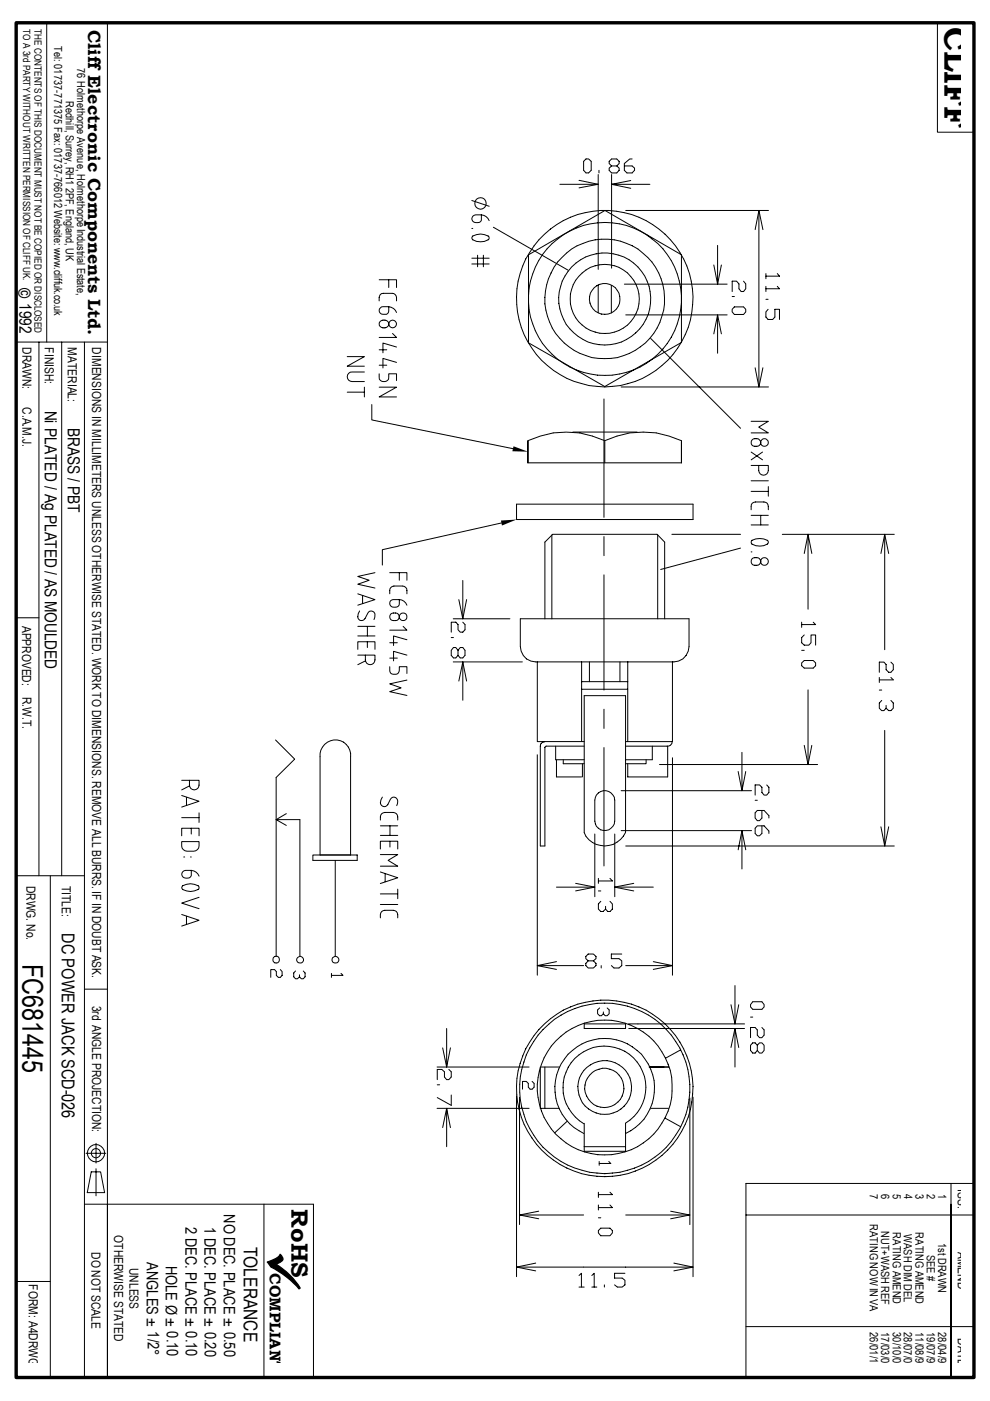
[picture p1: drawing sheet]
<svg xmlns="http://www.w3.org/2000/svg" width="210mm" height="297mm" viewBox="0 0 210 297" stroke-linecap="round" stroke-linejoin="round" font-family="sans-serif">
<g fill="none" stroke="#000" stroke-width=".21">
<path d="M9.9 4.8v67.7M22.8 4.8v287.3M198.8 4.8v23.2h7.7M118.7 39.1h8.1M122.8 38.2l4 .9-4 .7M123.7 34.2l.5-.5h.6l.5 .5v1.9l-.5 .6h-.6l-.5-.6zM126.8 37v20.1M127 36.1v.6M129.7 35.2l-.5-.5v-.5l.5-.5h1.1l.5 .5v.5l-.5 .5M129.7 35.2l-.5 .4v.5l.5 .6h1.1l.5-.6v-.5l-.5-.4M129.7 35.2h1.1M129.7 37v19.9"/>
<path d="M132.4 35.2h1.6M133.7 38.3l-4 .8M134 33.7h-.5l-1.1 1v1.4l.5 .6h1.1M134 35.2l.5 .5v.4l-.5 .6M137.8 39.1h-8.1l4 .8M80.4 59.3h3.7v1.7M82.4 59.3v1.7M100 48.4h.2M100 54.7h3.7M100 56h3.7M100 42.5l3.7 1.2M100.2 50a3.2 3.2 0 0 1 3.5 .2v.5a2.97 2.97 0 0 1-3.6 0l-.1-.2z"/>
<path d="M101.3 54.1v2.5M102.1 45.6v.8a1 1 0 0 1-.7 .9 1 1 0 0 1-1.1-.3 .83 .83 0 0 1-.2-.9 .83 .83 0 0 1 .8-.5 2.36 2.36 0 0 1 2.8 1.2M102.5 54.1v2.5M104.6 48.2l15.8 9.1M112.1 54l16.2-9.4 16.2 9.4v18.6l-16.3 9.4-16.1-9.3zM122 59.4a7.1 7.1 0 0 0-.8 6.1M122 59.4a7.3 7.3 0 0 1 12.9 1M124.2 54.5a9.8 9.8 0 0 0-5.2 12.1 9.8 9.8 0 0 0 11.6 6.3M124.2 54.5a9.8 9.8 0 0 1 13.2 5.7 9.8 9.8 0 0 1-6.8 12.7M132.7 44.6h30.2M138.4 47.6a18.7 18.7 0 0 0-21 .5 18.7 18.7 0 0 0-7.3 19.7M138.4 47.6a18.6 18.6 0 0 1 8 20.2"/>
<path d="M152.1 52v8.2l-.8-4M153 56.2l-.9 4M157.6 59.6l.5 .6v1l-.5 .6h-.5l-.4-.6v-1l-.5-.6h-1v2.2M160.1 48.7l.8-4.1 .9 4.1M160.9 44.6v37.4M162.4 58v1.1M164.8 58l.5 .6h-2.9M3.4 72.5h19.4M8.3 72.5v113.2M13.1 72.5v113.2M17.9 72.5v219.6M73.6 75.6h3.7l-3.7 2h3.7"/>
<path d="M77.3 78.9h-2.7a1.01 1.01 0 0 0-1 1 1.01 1.01 0 0 0 1 1h2.7M80.4 79.3v.8a1.03 1.03 0 0 0 1 .8 1.03 1.03 0 0 0 1-.8v-.8h1.7v1.4M80.4 77.4h1.6M80.4 74.2h1.6M80.6 68.1a1.02 1.02 0 0 1 1.2-.2 1.02 1.02 0 0 1 .6 1.1 1.04 1.04 0 0 1-1.3 .5 1.04 1.04 0 0 1-.7-1.1zM82.4 65v.8a.83 .83 0 0 1-1.2 .8 .81 .81 0 0 1-.8-.8 .81 .81 0 0 1 .8-.8 2.45 2.45 0 0 1 2.9 1.3M83.2 70.7l.9 .8h-3.7M84.1 63.8a1.28 1.28 0 0 0-.6-1.6h-2.2a.86 .86 0 0 0-.9 .9v.7M84.1 73.6l-2.9-.9v2.1M84.1 76.8l-2.9-.8v2M110.1 67.8a18.8 18.8 0 0 0 24.6 13.1M112.1 62.6a16.2 16.2 0 0 1 24.9-12.9 16.2 16.2 0 0 1-1.3 28.1"/>
<path d="M112.1 64.1a16.1 16.1 0 0 0 11.6 14.9M126.8 60.4v5.9M129.6 60.5v5.8M131.1 64.9a3.2 3.2 0 0 1-5.2 .9 3.2 3.2 0 0 1 .8-5.2 3.2 3.2 0 0 1 4.7 2.3v1.4l-.3 .6M132.4 60.2h21.8M132.7 66.8h21.5M132.8 79a16.6 16.6 0 0 1-9.1 0M134.7 74.3a12.7 12.7 0 0 1-18.8-8.2 12.7 12.7 0 0 1 13.5-15.4 12.7 12.7 0 0 1 10.5 17.6 12.6 12.6 0 0 1-5.2 6M134.9 60.4a7.3 7.3 0 0 1-4.1 9.9 7.3 7.3 0 0 1-9.6-4.8M135.7 77.8l-2.9 1.2M138 71.8l19 19M142.7 75.2a19.1 19.1 0 0 1-8 5.7"/>
<path d="M146.4 67.8a19.1 19.1 0 0 1-3.7 7.4M151.3 70.8l.8-4v8.1M152.1 66.8l.9 4M155.2 62.9h.5M155.7 65.1h1.9l.5 .5v.5l-.5 .6h-1.9l-.5-.6v-.5zM160.1 78l.8 4 .9-4M162.4 63.5h.5M162.4 60.7v1.1M162.9 65.6l-.5 .5v1.1l.5 .5h.9l.5-.5v-1.6h1v2.1M164.8 60.7l.5 .5h-2.9M73.6 83.1h3.7M77.3 82.1v2.1"/>
<path d="M78.8 85.8v3.2l30 6.1M80.4 82.1h3.7l-3.7 2.1h3.7M111.9 98.1h32.6M121.5 91.6h13.6M122.9 91.8a18.8 18.8 0 0 0-11 1.6v4.7v-4.5M128.1 84.6v25.1M128.2 93.4v4.7M131.7 82h31.2M139.1 91.8l2.8 .7 2.6 .9v4.7v-4.5M139.1 91.8a18.7 18.7 0 0 0-10.9 1.6l-2.6-.9-2.7-.7M159.3 89.3h3.6l-2 1.3 2 1.2h-3.6M159.3 98.7h3.6v1a1.02 1.02 0 0 1-1 1.1 1.02 1.02 0 0 1-1-1.1v-1"/>
<path d="M159.3 95.8l2.4 1.7M159.5 93.3a.97 .97 0 0 1 1.3-.2 .97 .97 0 0 1 .2 1.3l-.6 .2a.85 .85 0 0 1-1-.3 .85 .85 0 0 1 .1-1zM161.7 95.8l-2.4 1.7M106.3 110.9l-25.2 5.6v3.3M109.5 106.9h37.4v3.3h-37.4zM115.5 114.9l1.7-1.6h22.1l1.6 1.6v16.3M115.5 114.9v16.3M117 113.4v17.8M128.1 113.8v4M139.4 113.4v17.8M142.5 113.3h14.5M157 116.2l-16.9 4.5"/>
<path d="M159.3 101.9h3.6M159.3 104.2h3.6M159.3 109.3h3.6M159.3 111.3h3.6M159.3 117h.1M159.4 114.6a3.4 3.4 0 0 1 3.5 .1v.5a2.96 2.96 0 0 1-3.6 0zM159.5 118.5l.6-.3a.88 .88 0 0 1 1.2 .8 .88 .88 0 0 1-1.2 .8 .82 .82 0 0 1-.8-.5 .82 .82 0 0 1 .2-.8zM161.3 109.3v2M162.9 108.1a1.28 1.28 0 0 0-.6-1.6l-2.2-.1a.86 .86 0 0 0-.8 1v.7M162.9 103.2v2M165.9 113.3h23.7M171.3 113.3l-.8 4.1"/>
<path d="M172.1 117.4l-.8-4.1v15.9M186.8 117.4l.8-4.1 .8 4.1M187.6 113.3v24.5M3.4 131h4.9M75.9 125.9l3.6 1.2-3.6 1.2M75.9 137.7v-1.6h3.6v1.6M75.9 138.9h3.6v1a1.02 1.02 0 0 1-1 1 1.02 1.02 0 0 1-1-1v-1M75.9 132.8h3.6M75.9 134.8h3.6M76.2 129.5a1.33 1.33 0 0 0 .1 2 .89 .89 0 0 0 1.1-.3l.6-1.2a.79 .79 0 0 1 .9-.4 .79 .79 0 0 1 .6 .7l-.2 1.1M76.9 126.2v1.8M77.9 136.1v1.2"/>
<path d="M77.9 132.8v2M79.5 121.4l-3.6 .8 2.4 .8-2.4 .9 3.6 .8M82.6 136.3h1.6M82.6 121.4h3.7v1.6M82.6 139.5h1.6M82.8 130.2l.6-.2a.88 .88 0 0 1 1.3 .8 .88 .88 0 0 1-1.3 .8 .82 .82 0 0 1-.7-.5 .82 .82 0 0 1 .1-.9zM84.7 121.4v1.6M84.7 127.1v.8a1.04 1.04 0 0 1-.8 .9 1.04 1.04 0 0 1-1.1-.3 .79 .79 0 0 1-.1-.9 .79 .79 0 0 1 .7-.5 2.29 2.29 0 0 1 2.9 1.2M85.5 132.8l.8 .8h-3.7M86.3 125.9v-.7a.93 .93 0 0 0-.9-.9h-1.9a.93 .93 0 0 0-.9 .9v.7M86.3 135.6l-2.9-.8v2.1M86.3 138.9l-2.9-.8v2"/>
<path d="M95.7 135.2h.4M96.1 131.2h12M96.1 137.3h.5l.5 .6v1l-.5 .6h-.5l-.4-.6v-1zM97.1 137.9l.5-.6h.5l.5 .6v1l-.5 .6h-.5l-.5-.6M97.3 127.1l.8 4.1 .8-4.1M98.1 123.1v8.1M98.1 131.9l.5 .5v1.1l-.5 .5h-.5l-.5-.5v-1.1l-.5-.5h-.9v2.1M110.3 131.2h35.8v5.9a3.3 3.3 0 0 1-3.2 3.2h-29.3a3.2 3.2 0 0 1-3.3-3.2zM128.1 121.9v24.4M170 131.9v1.1M170 137.9h.5M170.5 134.6l-.5 .6v1.1l.5 .5h1l.5-.5v-1.7h.9v2.2"/>
<path d="M172.4 131.9l.5 .5h-2.9M58.4 156.9l4.1 4.1-4 3.8M73.4 157.8a3.3 3.3 0 0 0-3.7-.6 3.3 3.3 0 0 0-1.8 3.2v20.9h6.4M73.4 157.8l.5 .6 .4 1.3v21.6M77.5 140.1l-1.6 .8M82.6 141.4v.8a1.03 1.03 0 0 0 1.1 .8 1.03 1.03 0 0 0 1-.8v-.8h1.6v1.4M86.3 144.2l-3.7 .8 2.4 .8-2.4 .8 3.7 .8M96.1 140.3h14.6M97.3 144.4l.8-4.1 .8 4.1M98.1 140.3v8.2M113.9 140.3v16.9h10M115.5 157.2a.96 .96 0 0 0-.9 1v21.2h.9v-21l.3-.2"/>
<path d="M115.8 158.2h8.1M117.8 158.2v2.9h6.1M123.3 146.1h9.8M123.3 144.5h9.8M123.3 140.3v16.9M123.9 147.5h8.7v29a4.8 4.8 0 0 1-4.3 2.9 4.8 4.8 0 0 1-4.4-2.9zM125 140.3v4.2M128.1 150.4v4M128.1 158.5v25.1M131.4 140.3v4.2M133.1 140.3v16.9M138.3 158.2v2.9h-5.7"/>
<path d="M141.6 158.2h-9M141.6 158.2v6.5h-8.5v-2.8M142.5 157.2a.91 .91 0 0 1-.9 1M142.6 140.3v16.9h-10M157.3 159.5v8.1l.8-4M170 140.6l.5-.6h1.9l.5 .6v.5l-.5 .6h-1.9l-.5-.6zM170.5 158l.8 4.1 .8-4.1M171.3 146.3v15.8M186.4 143.6v1.1M186.4 146.3h.5M186.9 148.5l-.5 .6v1.1l.5 .5h.5l.5-.5M187.6 154.9v24.5"/>
<path d="M188.9 140.4l.5 .5v1.1l-.5 .5h-.5l-.5-.5v-1.1l-.5-.5h-1v2.1M188.9 143.6l.5 .5h-3M188.9 148.5l.5 .6v1.1l-.5 .5h-.5l-.5-.5v-.6M38.5 178.4h3.7v1a1.15 1.15 0 0 1-1.1 1.1h-1.4a1.15 1.15 0 0 1-1.2-1.1zM38.5 165.4h3.7v1.1a1.02 1.02 0 0 1-1 1 1.02 1.02 0 0 1-1-1v-1.1M38.5 168.7l3.7 1.2-3.7 1.2M38.5 177.2v-1.6h3.7v1.6M38.5 173.4h3.7M39.5 169v1.8M40.2 166.6l-1.7 .9M40.6 175.6v1.2M42.2 172.3v2.1"/>
<path d="M58.5 173.8h5.1M58.6 164.8l-.1 37.9a.72 .72 0 0 1 .7 .8 .72 .72 0 0 1-.7 .7M60.7 172.5l-2.2 1.3 2.2 1.2M63.6 173.8v28.9M80.6 173.9a1.2 1.2 0 0 1 .6-1.6h2.2a.93 .93 0 0 1 .9 .9v.7M80.6 175.1h3.7M80.6 177.1h3.7M81.1 169a1.2 1.2 0 0 0 .1 1.9 .8 .8 0 0 0 1-.3l.6-1.1a.82 .82 0 0 1 .9-.5 .82 .82 0 0 1 .6 .8l-.2 1M82.7 178.4v1.2M82.7 175.1v2M113.9 160v46.8M118 161.1v3.6h5.3"/>
<path d="M119.4 161.1v.8h4.5M123.5 161.9v2.8M126.1 174.1a2.1 2.1 0 0 0 2.1 2 2.1 2.1 0 0 0 2.1-2M126.1 176.8v13.3M130.3 169.6a2.1 2.1 0 0 0-2.1-2 2.1 2.1 0 0 0-2.1 2v4.6M130.3 169.5v4.7M130.3 176.8v13.3M131.7 176.1h27.6M131.7 167.6h27.6M132.7 179.4h56.9M137 161.1v.8h-4.4M139.8 162.1h33.6"/>
<path d="M142.6 160.7v46.1M156.5 163.6l.8 4M157.3 176.1l-.8 4.1M160.1 169.7h.5M161.5 171.8v1.6l-.5 .6h-.4l-.5-.6v-1.1l.5-.5h1.4l1 1.1v.5M161.5 175.1v1.6l-.5 .5h-.4l-.5-.5v-1.1l.5-.5h1.4l1 1.1v.5M162.6 166.4l.4 .5v1.1l-.4 .6h-.6l-.5-.6v-1.1l-.5-.5h-.9v2.2M186.8 175.3l.8 4.1 .8-4.1M3.4 185.7h14.5M10.7 185.7v106.4M38.5 193.9l3.7 1.2-3.7 1.2M38.7 187.8a3.2 3.2 0 0 1 3.5 .2v.4a2.96 2.96 0 0 1-3.6 0l-.1-.2z"/>
<path d="M38.9 181.7h.3M39.5 194.3v1.7M40.4 181.7h.2M40.6 184.5v.8a1.01 1.01 0 0 1-.7 .9 1.01 1.01 0 0 1-1.1-.3 .82 .82 0 0 1-.2-.9 .82 .82 0 0 1 .8-.5 2.36 2.36 0 0 1 2.8 1.3M42.2 190.2l-3.7 1.3 3.7 1.2M66.3 182.4v-1.1h9.4v1.1h-9.4M71.1 182.4v20.3M80.6 180v-1.6h3.7v1.6M80.6 181.2h3.7l-2 1.2 2 1.2h-3.7M80.6 184.9l3.7 1.2-3.7 1.2M80.6 194.6a1.17 1.17 0 0 1 1-1.6h1.8a.93 .93 0 0 1 .9 .9v.7M80.6 189.5h3.7"/>
<path d="M80.6 191.8h3.7M81.7 185.2v1.7M84.3 188.5v2M118 188.1h8.1M122 187.3l4.1 .8-4.1 .8M126.9 186.2v1.1M126.9 188.9h.5M127.4 191.1l-.5 .6v1.1l.5 .5h.5l.5-.5 .5 .5h.4l.5-.5v-1.1l-.5-.6M128.4 192.2v.6M129.3 186.2l.5 .6h-2.9M130.3 188.1h8.2M134.4 187.3l-4.1 .8 4.1 .8"/>
<path d="M158.1 180.2l-.8-4.1v8.1M17.9 209.7h4.9M58.5 202.7a.72 .72 0 0 0-.6 .8 .72 .72 0 0 0 .6 .7M58.6 206.8v-.8l-.4-.4h-.8v1.6M59.4 205.6l.4 .4v.8l-.4 .4h-.4l-.4-.4M62.7 205.9l-.4 .4v.8l.4 .4h.4l.4-.4 .4 .4h.4l.4-.4v-.8l-.4-.4M63.5 206.7v.4M70.3 206.4v.8M72.3 206.4l.4 .4h-2.4M94.7 218.1v8.1l.8-4M113.9 204.7h9.8M118 203.9l-4.1 .8 4.1 .8"/>
<path d="M122.5 212.9a18.8 18.8 0 0 0-13 18.3 18.8 18.8 0 0 0 13.8 17.6M122.5 212.9a18.8 18.8 0 0 1 19.1 4.8 18.8 18.8 0 0 1 4.3 19.2M123.4 213.3a18.1 18.1 0 0 1 22.5 21 18.1 18.1 0 0 1-28.8 10.7 18.1 18.1 0 0 1 3.3-30.5l3-1.2M123.9 217.1h8.7v1h-8.7zM124.7 203.7l-.5-.5v-.4l.5-.5h1.1l.6 .5v.4l-.6 .5h-1.1l-.5 .6v.4l.5 .5h1.1l.6-.5v-.4l-.6-.6M127.1 213.7l-.4 .4v.8l.4 .5h.4M127.5 204.7v.5M127.9 214.5v.4l-.4 .5M128.7 213.7l.5 .4v.8l-.5 .5h-.4l-.4-.5M131.8 202.3h-2.2v.9h1.6l.6 .5v1l-.6 .5h-1l-.6-.5M132.7 204.7h9.9M133.3 217.1h24.6"/>
<path d="M133.3 218.1h24.6M138.5 203.9l4.1 .8-4.1 .8M155 213l.8 4.1 .8-4.1M155.8 218.1l-.8 4M155.8 209v8.1M159.1 215.6h.5M159.6 212.4h1.9l.5 .6v.5l-.5 .5h-1.9l-.5-.5v-.5zM160.6 218.4v1.1l.4 .5h.5l.5-.5v-1.1M160.6 218.4l-.5-.5h-1v2.1M161.5 217.9l.5 .5M92.7 235h19.5M92.7 226.2h19.5"/>
<path d="M92.7 230h.5M93.9 222.2l.8 4M94.7 235l-.8 4.1M95.2 226.7l.5 .5v1.1l-.5 .6h-.5l-.5-.6v-1.1l-.5-.5h-1v2.2M95.5 239.1l-.8-4.1v8.1M95.7 232.2v2.2l-3-1.7M109.5 232.3v38.4M110.2 232.6v27M112.8 229.3l.4 .4v.8l-.4 .4h-.4l-.4-.4v-.8l-.4-.4h-.8v1.6M114.6 226.2v8.8h4M114.7 226.2h3.9M115.5 226.2v8.8"/>
<path d="M116.1 238.1a14.4 14.4 0 0 0 7.8 6.1M117.9 232.8a10.7 10.7 0 0 0 5.9 7.5M120.3 237.7l-2.7 2.5M123.4 221.3a10.5 10.5 0 0 0-5.5 11.5M123.4 221.3a10.6 10.6 0 0 1 14.3 4.8 10.6 10.6 0 0 1-5.1 14.2M124.8 233.1a4.1 4.1 0 0 0 6.7 0M131.5 233.1a4.2 4.2 0 0 0-3.3-6.6 4.2 4.2 0 0 0-3.4 6.6M132.6 238.1a8.8 8.8 0 0 0 2.1-13.3 8.8 8.8 0 0 0-13.4 .2 8.8 8.8 0 0 0 2.5 13.3M132.6 238.2v5.9h-8.7v-5.9M133.4 233a5.7 5.7 0 0 0-5.3-8.2 5.7 5.7 0 0 0-4.9 8.5 5.7 5.7 0 0 0 9.7 .5l.5-.8M138 235h3.7M138.6 220.7a14.3 14.3 0 0 0-19.1-1.5 14.3 14.3 0 0 0-3.4 18.9"/>
<path d="M138.6 220.7a14.3 14.3 0 0 1 1.7 17.4 14.3 14.3 0 0 1-16.4 6.1M141 237.1l3.3 1.8M141.8 226.2h-4.2M144.3 222.6l-3.2 1.8M145.9 236.9a18.8 18.8 0 0 1-22.6 11.9M146.3 232.8v26.8M146.9 232.6v38.1M156.6 222.1l-.8-4v8.1M159.6 221.1h.5l.5 .5v1.1l-.5 .6h-.5l-.5-.6v-1.1zM160.6 221.6l.4-.5h.5l.5 .5v1.1l-.5 .6h-.5l-.4-.6M17.9 255.3h48.6v36.8M18.2 244.5h4.2"/>
<path d="M19.3 248.5h2l.9 4.4h-3.7zM20.4 247.8v5.7M20.4 242.4v4.2M56 255.3v36.8M110.2 257.6h13.5M114.2 256.8l-4 .8 4 .8M123.9 243.1h8.7M126.9 252.8v1.1M126.9 258.2h.5M126.9 255.5v1M127 246.3v.8M129.1 246.3l.4 .4h-2.5"/>
<path d="M129.3 255.5l.5 .5h-2.9M129.3 252.8l.5 .5h-2.9M132.7 257.6h13.6M142.2 256.8l4.1 .8-4.1 .8M158.2 250.9h48.3zM158.2 250.9v41.2M158.2 257.6h48.3M201.6 250.9v41.2v-36.8M3.4 271.7h7.3M109.5 268.7h37.4M113.6 267.8l-4.1 .9 4.1 .8M122.8 270.4l.5-.4v2.9"/>
<path d="M122.8 272.9h1.1M125.5 270.4l.5-.4v2.9M125.5 272.9h1M127.4 260.4h1.9l.5 .5v.5l-.5 .6h-1.9l-.5-.6v-.5zM128.1 272.4v.5M130.3 272.4l.6 .5M132.5 270h-2.2v1h1.6l.6 .4v1l-.6 .5h-1M142.9 267.8l4 .9-4 .8M158.2 281.3h48.3"/>
<circle cx="101.9" cy="43.1" r="1.23"/>
<circle cx="83.2" cy="68.7" r=".81"/>
<circle cx="162.1" cy="93.8" r=".81"/>
<circle cx="162.1" cy="119" r=".82"/>
<circle cx="85.5" cy="130.8" r=".81"/>
<circle cx="63.6" cy="203.5" r=".73"/>
<circle cx="71.1" cy="203.5" r=".71"/>
<circle cx="20.3" cy="244.5" r=".99"/>
<circle cx="20.4" cy="244.5" r="1.83"/>
</g>
<path d="M3.4 4.8h203.1v287.3h-203.1z" fill="none" stroke="#000" stroke-width=".72"/>
<path d="M108.9 94.6l3 1.2-3.3-.1zM106.2 110.4l3.3-.2-3.1 1.2z" fill="#000"/>
<text font-size="10.9" x="55.3" y="265.1" transform="rotate(90 55.3 265.1)">¸</text>
<text font-size="6.8" x="200.3" y="5.7" transform="rotate(90 200.3 5.7)">CLIFF</text>
<text font-size="6.1" x="4.8" y="204.3" transform="rotate(90 4.8 204.3)">FC681445</text>
<text font-size="5" x="61.8" y="256.4" transform="rotate(90 61.8 256.4)">RoHS</text>
<text font-size="4" x="51.7" y="264.3" transform="rotate(90 51.7 264.3)">TOLERANCE</text>
<g font-size="3.8">
<text x="18.7" y="6.3" transform="rotate(90 18.7 6.3)">Cliff Electronic Components Ltd.</text>
<text x="13.1" y="197.8" transform="rotate(90 13.1 197.8)">DC POWER JACK SCD-026</text>
</g>
<g font-size="3.6">
<text x="3.9" y="61" transform="rotate(90 3.9 61)">© 1992</text>
<text x="9.5" y="87" transform="rotate(90 9.5 87)">Ni PLATED / Ag PLATED / AS MOULDED</text>
<text x="14.4" y="90.7" transform="rotate(90 14.4 90.7)">BRASS / PBT</text>
</g>
<g font-size="3.3">
<text x="47.5" y="257.5" transform="rotate(90 47.5 257.5)">NO DEC. PLACE ± 0.50</text>
<text x="39.3" y="260.1" transform="rotate(90 39.3 260.1)">2 DEC. PLACE ± 0.10</text>
<text x="43.4" y="260.1" transform="rotate(90 43.4 260.1)">1 DEC. PLACE ± 0.20</text>
<text x="31.1" y="267.6" transform="rotate(90 31.1 267.6)">ANGLES ± 1/2°</text>
<text x="35.2" y="268.4" transform="rotate(90 35.2 268.4)">HOLE Ø ± 0.10</text>
<text x="57.2" y="269.9" transform="rotate(90 57.2 269.9)">COMPLIANT</text>
</g>
<g font-size="2.7">
<text x="4.7" y="73.7" transform="rotate(90 4.7 73.7)">DRAWN:</text>
<text x="9.5" y="73.7" transform="rotate(90 9.5 73.7)">FINISH:</text>
<text x="14.4" y="73.7" transform="rotate(90 14.4 73.7)">MATERIAL:</text>
<text x="19.5" y="73.7" transform="rotate(90 19.5 73.7)">DIMENSIONS IN MILLIMETERS UNLESS OTHERWISE STATED. WORK TO DIMENSIONS. REMOVE ALL BURRS. IF IN DOUBT ASK.</text>
<text x="4.7" y="86.3" transform="rotate(90 4.7 86.3)">C.A.M.J.</text>
<text x="4.7" y="132.6" transform="rotate(90 4.7 132.6)">APPROVED:</text>
<text x="4.7" y="147.7" transform="rotate(90 4.7 147.7)">R.W.T.</text>
<text x="5.6" y="187.8" transform="rotate(90 5.6 187.8)">DRWG. No.</text>
<text x="13.1" y="187.8" transform="rotate(90 13.1 187.8)">TITLE:</text>
<text x="19.6" y="213.2" transform="rotate(90 19.6 213.2)">3rd ANGLE PROJECTION:</text>
<text x="203.1" y="252.1" transform="rotate(90 203.1 252.1)">ISS.</text>
<text x="24.2" y="261.9" transform="rotate(90 24.2 261.9)">OTHERWISE STATED</text>
<text x="19.4" y="265.4" transform="rotate(90 19.4 265.4)">DO NOT SCALE</text>
<text x="27.5" y="268.8" transform="rotate(90 27.5 268.8)">UNLESS</text>
<text x="203.1" y="265.4" transform="rotate(90 203.1 265.4)">AMEND</text>
<text x="6.1" y="272.3" transform="rotate(90 6.1 272.3)">FORM: A4DRWGH</text>
<text x="203.1" y="283.7" transform="rotate(90 203.1 283.7)">DATE</text>
</g>
<g font-size="2.4">
<text x="11.5" y="9.7" transform="rotate(90 11.5 9.7)">Tel: 01737-771375 Fax: 01737-766012 Website: www.cliffuk.co.uk</text>
<text x="16.3" y="14.4" transform="rotate(90 16.3 14.4)">76 Holmethorpe Avenue, Holmethorpe Industrial Estate,</text>
<text x="13.9" y="21.5" transform="rotate(90 13.9 21.5)">Redhill, Surrey, RH1</text>
<text x="13.9" y="39.8" transform="rotate(90 13.9 39.8)">2PF, England, UK</text>
<text x="184.4" y="253.1" transform="rotate(90 184.4 253.1)">7</text>
<text x="186.9" y="253.1" transform="rotate(90 186.9 253.1)">6</text>
<text x="189.3" y="253.1" transform="rotate(90 189.3 253.1)">5</text>
<text x="191.7" y="253.1" transform="rotate(90 191.7 253.1)">4</text>
<text x="194.1" y="253.1" transform="rotate(90 194.1 253.1)">3</text>
<text x="196.5" y="253.1" transform="rotate(90 196.5 253.1)">2</text>
<text x="198.9" y="253.1" transform="rotate(90 198.9 253.1)">1</text>
<text x="184.4" y="259.5" transform="rotate(90 184.4 259.5)">RATING NOW IN VA</text>
<text x="186.8" y="261" transform="rotate(90 186.8 261)">NUT+WASH REF</text>
<text x="189.3" y="261.3" transform="rotate(90 189.3 261.3)">RATING AMEND</text>
<text x="191.6" y="261.6" transform="rotate(90 191.6 261.6)">WASH DIM DEL</text>
<text x="194.1" y="261.3" transform="rotate(90 194.1 261.3)">RATING AMEND</text>
<text x="198.9" y="263.5" transform="rotate(90 198.9 263.5)">1st DRAWN</text>
<text x="196.5" y="266.1" transform="rotate(90 196.5 266.1)">SEE #</text>
<text x="184.4" y="282.4" transform="rotate(90 184.4 282.4)">26/01/12</text>
<text x="186.8" y="282.4" transform="rotate(90 186.8 282.4)">17/03/09</text>
<text x="189.3" y="282.4" transform="rotate(90 189.3 282.4)">30/10/06</text>
<text x="191.6" y="282.4" transform="rotate(90 191.6 282.4)">28/07/00</text>
<text x="194.1" y="282.4" transform="rotate(90 194.1 282.4)">11/08/98</text>
<text x="196.5" y="282.4" transform="rotate(90 196.5 282.4)">19/07/93</text>
<text x="198.9" y="282.4" transform="rotate(90 198.9 282.4)">28/04/92</text>
</g>
<g font-size="2.1">
<text x="4.9" y="6.2" transform="rotate(90 4.9 6.2)">TO A 3rd PARTY WITHOUT WRITTEN PERMISSION OF CLIFF UK.</text>
<text x="7.3" y="6.2" transform="rotate(90 7.3 6.2)">THE CONTENTS OF THIS DOCUMENT MUST NOT BE COPIED OR DISCLOSED</text>
</g>
</svg>
